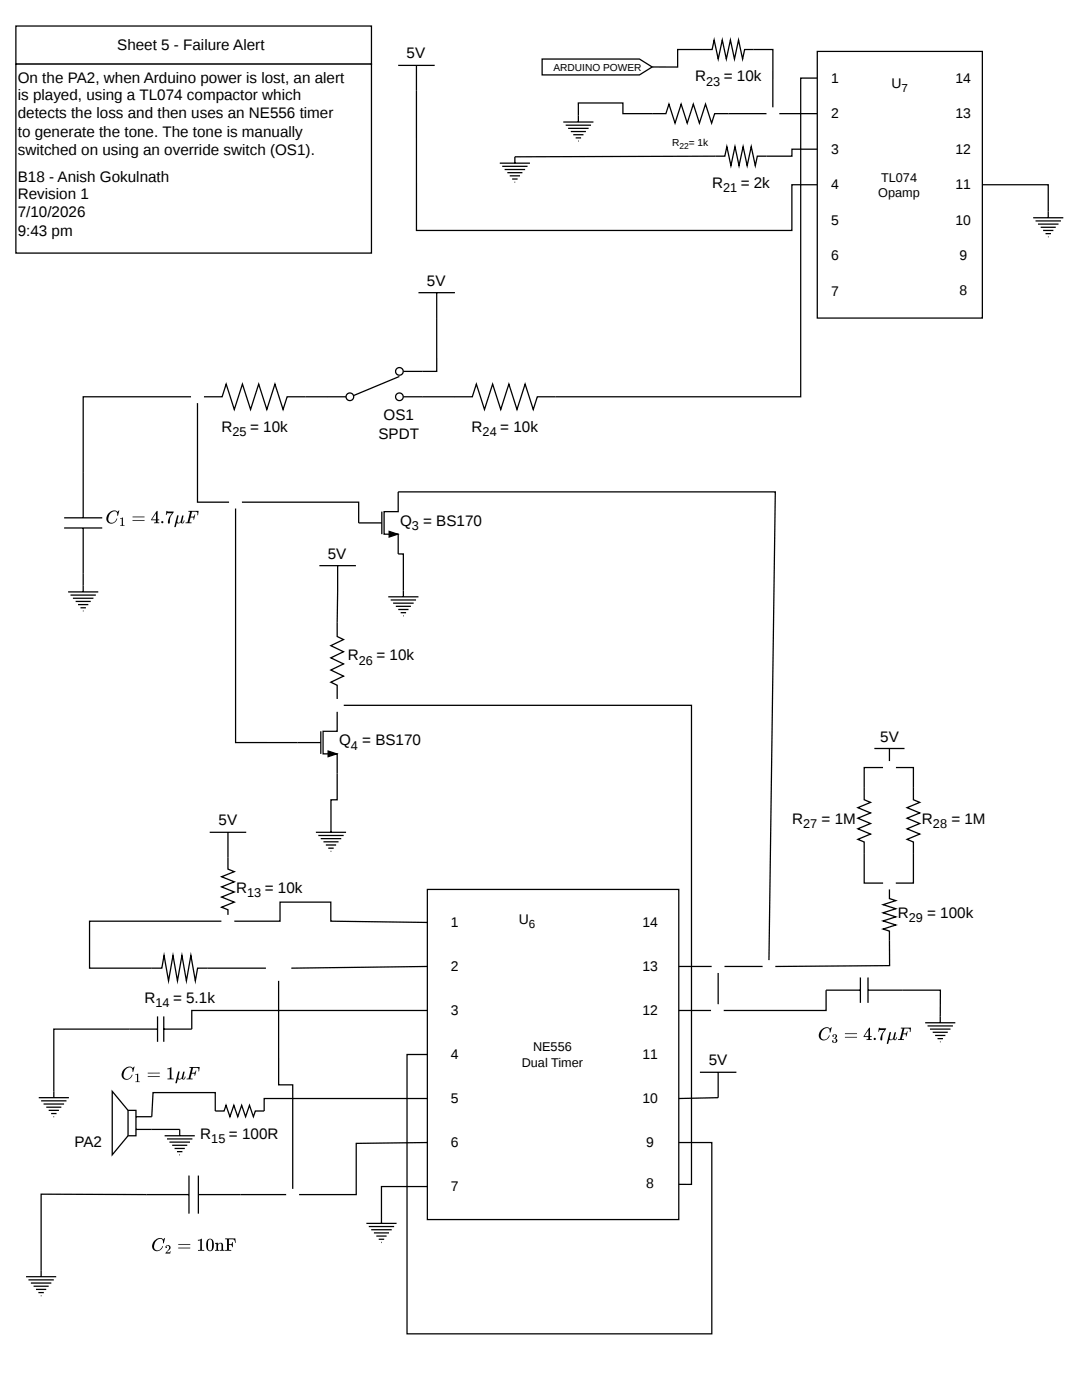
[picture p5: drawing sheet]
<svg xmlns="http://www.w3.org/2000/svg" width="216mm" height="279mm" viewBox="0 0 216 279" stroke-linecap="round" stroke-linejoin="round" font-family="sans-serif">
<path d="M163.1 10.3h32.9v53.2h-32.9z" fill="none" stroke="#000" stroke-width=".25"/>
<g fill="#fff">
<path d="M175.4 34h8.1v6h-8.1z"/>
<path d="M165.7 13.9h1.8v3.3h-1.8z"/>
<path d="M165.7 21h1.8v3.3h-1.8z"/>
<path d="M165.7 28.1h1.8v3.3h-1.8z"/>
<path d="M165.7 35.2h1.8v3.3h-1.8z"/>
<path d="M165.7 42.3h1.8v3.3h-1.8z"/>
<path d="M165.7 49.4h1.8v3.3h-1.8z"/>
<path d="M165.7 56.5h1.8v3.3h-1.8z"/>
<path d="M190.6 13.9h3.3v3.3h-3.3z"/>
<path d="M190.6 21h3.3v3.3h-3.3z"/>
<path d="M190.6 28.1h3.3v3.3h-3.3z"/>
<path d="M190.6 35.2h3.3v3.3h-3.3z"/>
<path d="M190.6 42.3h3.3v3.3h-3.3z"/>
<path d="M191.3 49.4h1.8v3.3h-1.8z"/>
<path d="M191.3 56.3h1.8v3.2h-1.8z"/>
<path d="M177.9 15h3.3v4.3h-3.3z"/>
</g>
<g fill="none" stroke="#000" stroke-width=".25">
<path d="M140.3 9.9h1.8l.4-1.9 .8 3.8 .8-3.8 .8 3.8 .8-3.8 .9 3.8 .8-3.8 .8 3.8 .4-1.9h1.8M99.7 32.6h6M100.2 33.2h5.1M100.7 33.8h4.1M101.2 34.5h3M101.7 35.1h2.1M102.2 35.7h1.1M102.7 36.4h.1M102.7 31.3v1.3M112.4 24.4h6M112.9 25h5M113.4 25.6h4.1"/>
<path d="M113.9 26.3h3M114.4 26.9h2M114.9 27.5h1M115.3 28.2h.2M115.4 23.1v1.3M130.1 22.7h2.8l.6-1.9 1.2 3.8 1.2-3.8 1.2 3.8 1.2-3.8 1.3 3.8 1.2-3.8 1.2 3.8 .6-1.9h2.7M142.8 31.2h1.8l.4-1.9 .8 3.8 .9-3.8 .8 3.8 .8-3.8 .8 3.8 .8-3.8 .8 3.8 .4-1.9h1.8"/>
</g>
<path d="M108.2 11.8h19.4l2.5 1.6-2.5 1.6h-19.4z" fill="#fff"/>
<path d="M108.2 11.8h19.4l2.5 1.6-2.5 1.6h-19.4zM206.2 43.5h6M206.6 44.1h5.1M207.1 44.7h4.1M207.7 45.4h3M208.1 46h2.1M208.6 46.6h1.1M209.1 47.3h.1M209.2 42.2v1.3M90.6 79.2h3.6l.9-2.5 1.6 5 1.6-5 1.6 5 1.6-5 1.7 5 1.6-5 1.6 5 .8-2.5h3.7" fill="none" stroke="#000" stroke-width=".25"/>
<path d="M65.3 79.2h3.8zM80.5 79.2h3.8zM70.6 78.9l9.1-3.8zM80.5 74.1h3.8z" fill="#fff"/>
<path d="M65.3 79.2h3.8M79.7 75.1l-9.1 3.8M80.5 79.2h3.8M80.5 74.1h3.8" fill="none" stroke="#000" stroke-width=".25"/>
<circle cx="79.7" cy="79.2" r=".76" fill="#fff"/>
<circle cx="79.7" cy="79.2" r=".76" fill="none" stroke="#000" stroke-width=".25"/>
<circle cx="69.8" cy="79.2" r=".76" fill="#fff"/>
<circle cx="69.8" cy="79.2" r=".76" fill="none" stroke="#000" stroke-width=".25"/>
<circle cx="79.7" cy="74.1" r=".76" fill="#fff"/>
<g fill="none" stroke="#000" stroke-width=".25">
<path d="M83.5 58.4h7.3M87.1 58.4v5.1M40.7 79.2h3.6l.8-2.5 1.7 5 1.6-5 1.6 5 1.6-5 1.6 5 1.7-5 1.6 5 .8-2.5h3.6M16.6 94.2v9.1M79.5 98.2v3.9h-2.9v4.5h2.9v4M12.8 105.4h7.6M12.8 103.3h7.6M13.6 118.1h6M14.1 118.8h5M14.6 119.4h4M16.6 105.4v9.1M16.6 116.9v1.2"/>
<path d="M71.6 104.4h4.6M76.2 102.1v4.5M77.5 119.1h6M77.7 106l1.6 .6-1.6 .6zM78 119.7h5M80.5 117.8v1.3M15.1 120h3M15.6 120.7h2M16.1 121.3h1M16.5 121.9h.2M78.4 120.4h4.1M79 121h3"/>
<path d="M79.5 121.6h2M79.9 122.3h1.1M80.4 122.9h.1"/>
<circle cx="79.7" cy="74.1" r=".76"/>
</g>
<path d="M77.7 106l1.6 .6-1.6 .6z" fill="#000"/>
<path d="M85.3 177.5h50.1v65.9h-50.1z" fill="#fff"/>
<path d="M85.3 177.5h50.1v65.9h-50.1z" fill="none" stroke="#000" stroke-width=".25"/>
<g fill="#fff">
<path d="M104.1 207.5h12.2v6.1h-12.2z"/>
<path d="M90 182.4h1.5v3.3h-1.5z"/>
<path d="M90 191.3h1.5v3.3h-1.5z"/>
<path d="M90 199.9h1.5v3.3h-1.5z"/>
<path d="M90 208.8h1.5v3.3h-1.5z"/>
<path d="M90 217.7h1.5v3.3h-1.5z"/>
<path d="M90 226.3h1.5v3.3h-1.5z"/>
<path d="M90 235.2h1.5v3.2h-1.5z"/>
<path d="M128.2 182.4h3.1v3.3h-3.1z"/>
<path d="M128.2 191.3h3.1v3.3h-3.1z"/>
<path d="M128.2 199.9h3.1v3.3h-3.1z"/>
<path d="M128.2 208.8h3.1v3.3h-3.1z"/>
<path d="M128.2 217.7h3.1v3.3h-3.1z"/>
<path d="M129 226.3h1.5v3.3h-1.5z"/>
<path d="M129 234.6h1.5v3.3h-1.5z"/>
<path d="M103.4 181.9h3.5v4.3h-3.5z"/>
</g>
<g fill="none" stroke="#000" stroke-width=".25">
<path d="M63.7 112.9h7.3M67.4 112.9v5.1M67.3 124.3v2.7l1.2 .6-2.5 1.3 2.5 1.2-2.5 1.2 2.5 1.2-2.5 1.2 2.5 1.2-2.5 1.3 1.3 .6v2.7M59.4 148.2h4.6M64 145.9v4.5M65.5 149.9l1.7 .5-1.7 .6zM67.3 142v3.9h-2.8v4.5h2.8v4M174.5 149.4h6M177.5 149.4v2.5M41.8 166.1h7.3M45.5 166.1v7.4l1.3 .5-2.6 1 2.6 1-2.6 1 2.6 1-2.6 1 2.6 1-2.6 1.1 1.3 .5v2.2M63 166.1h6.1"/>
<path d="M63.5 166.7h5.1M64 167.4h4.1M64.5 168h3M65 168.6h2.1M65.5 169.3h1.1M66 169.9h.1M66 164.8v1.3M30.3 193.2h2l.4-2.5 .9 5.1 .9-5.1 .9 5.1 .9-5.1 .9 5.1 .9-5.1 .9 5.1 .4-2.6h2M164.8 197.6h6.9M171.7 195.1v5M173.2 197.6h6.8M173.2 195.1v5"/>
<path d="M85.3 210.4h-4.1v55.8h60.8v-38.2h-6.6M139.7 214h7.2M143.3 214v5.1M184.6 204.1h6M185.1 204.7h5M185.6 205.4h4.1M186.1 206h3M186.6 206.6h2M187.1 207.3h1.1M187.6 207.9h.1M187.6 202.8v1.3M73.1 244.2h6"/>
<path d="M73.6 244.8h5M74.1 245.4h4.1M74.6 246.1h3M75.1 246.7h2M75.6 247.3h1.1M76.1 248h.1M76.1 242.9v1.3"/>
</g>
<path d="M65.5 149.9l1.7 .5-1.7 .6z" fill="#000"/>
<circle cx="55.6" cy="193.2" r="2.53" fill="#fff"/>
<g fill="none" stroke="#000" stroke-width=".25">
<path d="M7.7 219.1h6M8.2 219.7h5.1M10.7 217.8v1.3M25.8 205.4h5.6M31.4 202.8v5.1M32.7 205.4h5.6M32.7 202.8v5.1M8.7 220.3h4.1M9.2 221h3M9.7 221.6h2.1M10.2 222.2h1.1M10.7 222.9h.1"/>
<path d="M29.3 238.4h8.4M37.7 234.6v7.6M39.6 238.4h8.4M39.6 234.6v7.6M43 221.7h1.7l.4-1.1 .8 2.3 .8-2.3 .7 2.3 .8-2.3 .8 2.3 .8-2.3 .8 2.3 .4-1.2h1.7M5.2 254.8h6M5.7 255.4h5M6.2 256.1h4.1M6.7 256.7h3M7.2 257.3h2M7.7 258h1M8.1 258.6h.2"/>
<path d="M8.2 253.5v1.3"/>
</g>
<g fill="#000">
<path d="M24.7 213.4a1.15 1.15 0 0 1 1.8-.3l.3-.2-.2 1h-.1a.69 .69 0 0 0-.4-.8 .69 .69 0 0 0-.8 .2 1.26 1.26 0 0 0-.3 2 1.1 1.1 0 0 0 1.4-.8 1.07 1.07 0 0 1-1.6 .9 1.07 1.07 0 0 1-.3-1.7zM27 214.4l.6-.1v1.5h.3v.2h-.9v-.2h.3v-1.3h-.3zM33.4 213.2l.8-.2v2.2l.5 .1v.1h-1.3v-.1l.5-.1v-1.9l-.5 .1zM35.6 213.8l.2 .1a1.51 1.51 0 0 0-.1 1.4h.3l.3-.3 .2-1.1h.2l.1 .1-.2 1.3h.1l.2-.4h.1a.4 .4 0 0 1-.2 .5 .4 .4 0 0 1-.5-.2l-.5 .3-.3-.1-.2 .7-.3 .1zM37.8 213l2-.1-.1 .9h-.1a.49 .49 0 0 0-.4-.7h-.7l-.2 1a.68 .68 0 0 0 .8-.4l-.2 1h-.1v-.4h-.6l-.2 .9 .4 .1v.1h-1.2l.1-.1 .3-.1 .5-2-.3-.1zM30.8 247.6a1.15 1.15 0 0 1 1.8-.3l.3-.2-.2 1h-.2a.69 .69 0 0 0-.3-.8 .69 .69 0 0 0-.8 .2 1.26 1.26 0 0 0-.3 2 1.1 1.1 0 0 0 1.3-.8 1.07 1.07 0 0 1-1.5 .9 1.07 1.07 0 0 1-.3-1.7zM33.1 248.7a.57 .57 0 0 1 .9 .1 .57 .57 0 0 1-.4 .8l-.4 .3h.7l.1-.2v.5h-1l.1-.2a1.14 1.14 0 0 0 .5-1.4h-.3l-.1 .2 .1 .1-.1 .2-.2-.2zM39.5 247.4l.8-.2v2.2l.4 .1v.1h-1.2v-.1l.5-.1v-1.9l-.5 .1zM42.9 248.1l.6-.1v.3a.6 .6 0 0 1 .8-.2 .6 .6 0 0 1 .2 .8v.5l.3 .1v.1h-.9v-.1l.3-.1a1.2 1.2 0 0 0-.3-1.2 .89 .89 0 0 0-.3 1.3h.2v.1h-.9v-.1l.3-.1v-.3v-.7l-.3-.2zM44.9 247.2h2.1l.1 .8h-.2a.7 .7 0 0 0-1-.7l-.2 .1v.9h.4l.2-.4h.2v1h-.2l-.2-.4h-.4v.9l.4 .1v.1h-1.2v-.1l.4-.1v-2l-.4-.1z"/>
<path d="M29.5 214.1v.1h2.4zM29.5 214.8v.1h2.4z"/>
<path d="M35.6 248.3v.1h2.4zM35.6 249v.1h2.4z"/>
<path d="M41.5 247.3a1.79 1.79 0 0 0 .1 2.4 .88 .88 0 0 0 .9-.3 .88 .88 0 0 0 .2-.9 .85 .85 0 0 0-.2-1 .85 .85 0 0 0-1-.2zM41.6 247.5l.3-.2a1.02 1.02 0 0 1 .4 1.3 .61 .61 0 0 1-.5 .9l-.3-.6z"/>
</g>
<path d="M22.4 217.8v12.7l3.1-3.8h1.6v-5.1h-1.6zM27.1 222.9h3.2zM27.1 225.4h3.2z" fill="#fff"/>
<g fill="none" stroke="#000" stroke-width=".25">
<path d="M79.5 13.1h7.2M83.1 13.1v32.9h74.9v-9.1h5.1M38.1 79.2h-21.5v15M60.9 79.2h4.4M84.3 79.2h6.3M87.1 63.5v10.6h-2.8M16.6 114.5v2.4M22.4 217.8l3.1 3.8h1.6v5.1h-1.6l-3.1 3.8zM25.5 221.6v5.1M27.1 222.9h3.2M27.1 225.4h3.2M32.8 226.7h6.1"/>
<path d="M33.3 227.3h5.1M33.8 227.9h4.1M34.4 228.6h3M34.8 229.2h2.1M35.3 229.8h1.1M35.8 230.5h.1M35.9 225.4v1.3"/>
</g>
<circle cx="39.4" cy="79.2" r="1.27" fill="#fff"/>
<path d="M39.4 80.5v19.7h6.3" fill="none" stroke="#000" stroke-width=".25"/>
<circle cx="47" cy="100.2" r="1.27" fill="#fff"/>
<path d="M196 36.9h13.2v5.3M47 101.5v46.7h12.4M48.3 100.2h23.3v4.2M67.4 118l-.1 6.3M79.5 110.6h1v7.2M67.3 154.4v5.2h-1.3v5.2M176.2 153.2h-3.8v4M178.7 153.2h3.6v4" fill="none" stroke="#000" stroke-width=".25"/>
<circle cx="177.5" cy="176.2" r="1.27" fill="#fff"/>
<path d="M172.4 157.2v2.4l1.3 .5-2.5 1.1 2.5 1-2.5 1.1 2.5 1.1-2.5 1 2.5 1.1-2.5 1 1.2 .5v8.2h3.8M182.3 157.2v2.4l1.2 .5-2.5 1.1 2.5 1-2.5 1.1 2.5 1.1-2.5 1 2.5 1.1-2.5 1 1.3 .5v8.2h-3.6M180 197.6h7.6v5.2" fill="none" stroke="#000" stroke-width=".25"/>
<circle cx="153.4" cy="192.9" r="1.27" fill="#fff"/>
<path d="M79.5 98.2h75.2l-1.3 93.4M44.2 183.8h-26.3v9.4h12.4M135.4 192.9h6.6M177.5 187.6v5.1l-22.8 .2M29.3 238.4l-21.1-.1v15.2" fill="none" stroke="#000" stroke-width=".25"/>
<circle cx="45.5" cy="183.8" r="1.27" fill="#fff"/>
<path d="M143.3 194.1v7.6h-7.9" fill="none" stroke="#000" stroke-width=".25"/>
<g fill="#fff">
<circle cx="143.1" cy="201.7" r="1.27"/>
<circle cx="143.3" cy="192.9" r="1.27"/>
</g>
<path d="M68.5 140.8h69.5v95.6h-2.6M177.5 177.5v1.8l1.2 .4-2.5 .8 2.5 .9-2.5 .8 2.5 .8-2.5 .8 2.5 .8-2.5 .8 1.3 .4v1.8M46.8 183.8h9.1v-3.8h10.1v3.8l19.3 .3M144.6 192.9h7.6M164.8 197.6v4.1h-20.4M25.8 205.4h-15.1v12.4M85.3 201.7h-47v3.7M85.3 219.2h-32.6v2.5M30.3 225.4h5.6M43 221.7v-3.6h-12.5l-.2 4.8M48 238.4h9.1M85.3 236.8h-9.2v6.1" fill="none" stroke="#000" stroke-width=".25"/>
<g fill="#fff">
<path d="M57.5 237.6a1.19 1.19 0 0 1 1.9 .1 1.19 1.19 0 0 1-.5 1.8 1.17 1.17 0 0 1-1.5-.4 1.17 1.17 0 0 1 .1-1.5z"/>
<circle cx="58.4" cy="244.2" r="1.27"/>
</g>
<path d="M140.3 9.9h-5.1v3.5h-5.1M130.1 22.7h-5.8v-2.1h-8.9v2.5M142.8 31.2l-40.1 .1M155.5 22.7h7.6M163.1 29.8h-5.1v1.4h-5.1M41.4 193.2h11.7M55.6 195.8v20.7h2.8v20.8M85.3 192.9l-27.2 .3M143.3 219.1l-7.9 .1M85.3 228l-14.2 .2v10.2h-11.4" fill="none" stroke="#000" stroke-width=".25"/>
<circle cx="154.2" cy="22.7" r="1.27" fill="#fff"/>
<path d="M150.4 9.9h3.8v11.5M163.1 15.6h-3.3v63.6h-48.9M145.3 22.7h7.6" fill="none" stroke="#000" stroke-width=".25"/>
<g fill="#fff">
<path d="M3.2 5.2h70.9v7.6h-70.9z"/>
<circle cx="177.5" cy="153.2" r="1.27"/>
<circle cx="67.3" cy="140.8" r="1.27"/>
</g>
<path d="M3.2 5.2h70.9v7.6h-70.9z" fill="none" stroke="#000" stroke-width=".25"/>
<path d="M3.2 12.8h70.9v37.7h-70.9z" fill="#fff"/>
<path d="M3.2 12.8h70.9v37.7h-70.9z" fill="none" stroke="#000" stroke-width=".25"/>
<g font-size="3">
<text x="23.4" y="9.9">Sheet 5 - Failure Alert</text>
<text x="81.1" y="11.7">5V</text>
<text x="3.5" y="16.5">On the PA2, when Arduino power is lost, an alert</text>
<text x="138.7" y="16.2">R</text>
<text x="144.4" y="16.2">= 10k</text>
<text x="3.5" y="20">is played, using a TL074 compactor which</text>
<text x="3.5" y="23.6">detects the loss and then uses an NE556 timer</text>
<text x="3.5" y="27.4">to generate the tone. The tone is manually</text>
<text x="3.5" y="30.9">switched on using an override switch (OS1).</text>
<text x="3.5" y="36.2">B18 - Anish Gokulnath</text>
<text x="3.5" y="39.8">Revision 1</text>
<text x="142.1" y="37.5">R</text>
<text x="147.8" y="37.5">= 2k</text>
<text x="3.5" y="43.3">7/10/2026</text>
<text x="3.5" y="47.1">9:43 pm</text>
<text x="85.2" y="57">5V</text>
<text x="76.5" y="83.9">OS1</text>
<text x="44.2" y="86.2">R</text>
<text x="49.9" y="86.2">= 10k</text>
<text x="75.5" y="87.7">SPDT</text>
<text x="94.1" y="86.2">R</text>
<text x="99.8" y="86.2">= 10k</text>
<text x="21" y="104.5">$$C_1 = 4.7\mu F$$</text>
<text x="79.8" y="104.9">Q</text>
<text x="84.4" y="104.9">= BS170</text>
<text x="65.4" y="111.5">5V</text>
<text x="69.4" y="131.8">R</text>
<text x="75.1" y="131.8">= 10k</text>
<text x="67.7" y="148.7">Q</text>
<text x="72.3" y="148.7">= BS170</text>
<text x="175.6" y="148">5V</text>
<text x="43.6" y="164.7">5V</text>
<text x="158.1" y="164.5">R</text>
<text x="163.9" y="164.5">= 1M</text>
<text x="184" y="164.5">R</text>
<text x="189.8" y="164.5">= 1M</text>
<text x="47.1" y="178.1">R</text>
<text x="52.9" y="178.1">= 10k</text>
<text x="179.2" y="183.2">R</text>
<text x="185" y="183.2">= 100k</text>
<text x="28.8" y="200.2">R</text>
<text x="34.5" y="200.2">= 5.1k</text>
<text x="163.2" y="207.7">$$C_3 = 4.7\mu F$$</text>
<text x="141.4" y="212.6">5V</text>
<text x="40" y="227.3">R</text>
<text x="45.7" y="227.3">= 100R</text>
<text x="14.8" y="228.8">PA2</text>
</g>
<g font-size="2.8">
<text x="165.8" y="16.5">1</text>
<text x="177.9" y="17.5">U</text>
<text x="190.7" y="16.5">14</text>
<text x="165.8" y="23.6">2</text>
<text x="190.7" y="23.6">13</text>
<text x="165.8" y="30.7">3</text>
<text x="190.7" y="30.7">12</text>
<text x="165.8" y="37.8">4</text>
<text x="190.7" y="37.8">11</text>
<text x="165.8" y="44.9">5</text>
<text x="190.7" y="44.9">10</text>
<text x="165.8" y="51.9">6</text>
<text x="191.4" y="51.9">9</text>
<text x="165.8" y="59">7</text>
<text x="191.4" y="58.8">8</text>
<text x="89.9" y="185">1</text>
<text x="103.5" y="184.5">U</text>
<text x="128.2" y="185">14</text>
<text x="89.9" y="193.9">2</text>
<text x="128.2" y="193.9">13</text>
<text x="89.9" y="202.5">3</text>
<text x="128.2" y="202.5">12</text>
<text x="89.9" y="211.3">4</text>
<text x="128.2" y="211.3">11</text>
<text x="89.9" y="220.2">5</text>
<text x="128.2" y="220.2">10</text>
<text x="89.9" y="228.8">6</text>
<text x="129" y="228.8">9</text>
<text x="89.9" y="237.7">7</text>
<text x="129" y="237.2">8</text>
</g>
<g font-size="2.5">
<text x="140.9" y="17.1">23</text>
<text x="144.3" y="38.4">21</text>
<text x="175.3" y="39.3">Opamp</text>
<text x="175.8" y="36.2">TL074</text>
<text x="46.4" y="87">25</text>
<text x="96.3" y="87">24</text>
<text x="82.2" y="105.8">3</text>
<text x="71.6" y="132.6">26</text>
<text x="70" y="149.6">4</text>
<text x="160.3" y="165.3">27</text>
<text x="186.2" y="165.3">28</text>
<text x="49.3" y="179">13</text>
<text x="181.4" y="184.1">29</text>
<text x="31" y="201">14</text>
<text x="106.4" y="209.8">NE556</text>
<text x="104.1" y="212.9">Dual Timer</text>
<text x="42.2" y="228.2">15</text>
</g>
<g font-size="2.3">
<text x="179.9" y="18.3">7</text>
<text x="105.5" y="185.3">6</text>
</g>
<g font-size="2">
<text x="110.4" y="14.2">ARDUINO POWER</text>
<text x="134.1" y="29.1">R</text>
<text x="137.5" y="29.1">= 1k</text>
</g>
<text font-size="1.7" x="135.6" y="29.8">22</text>
</svg>
